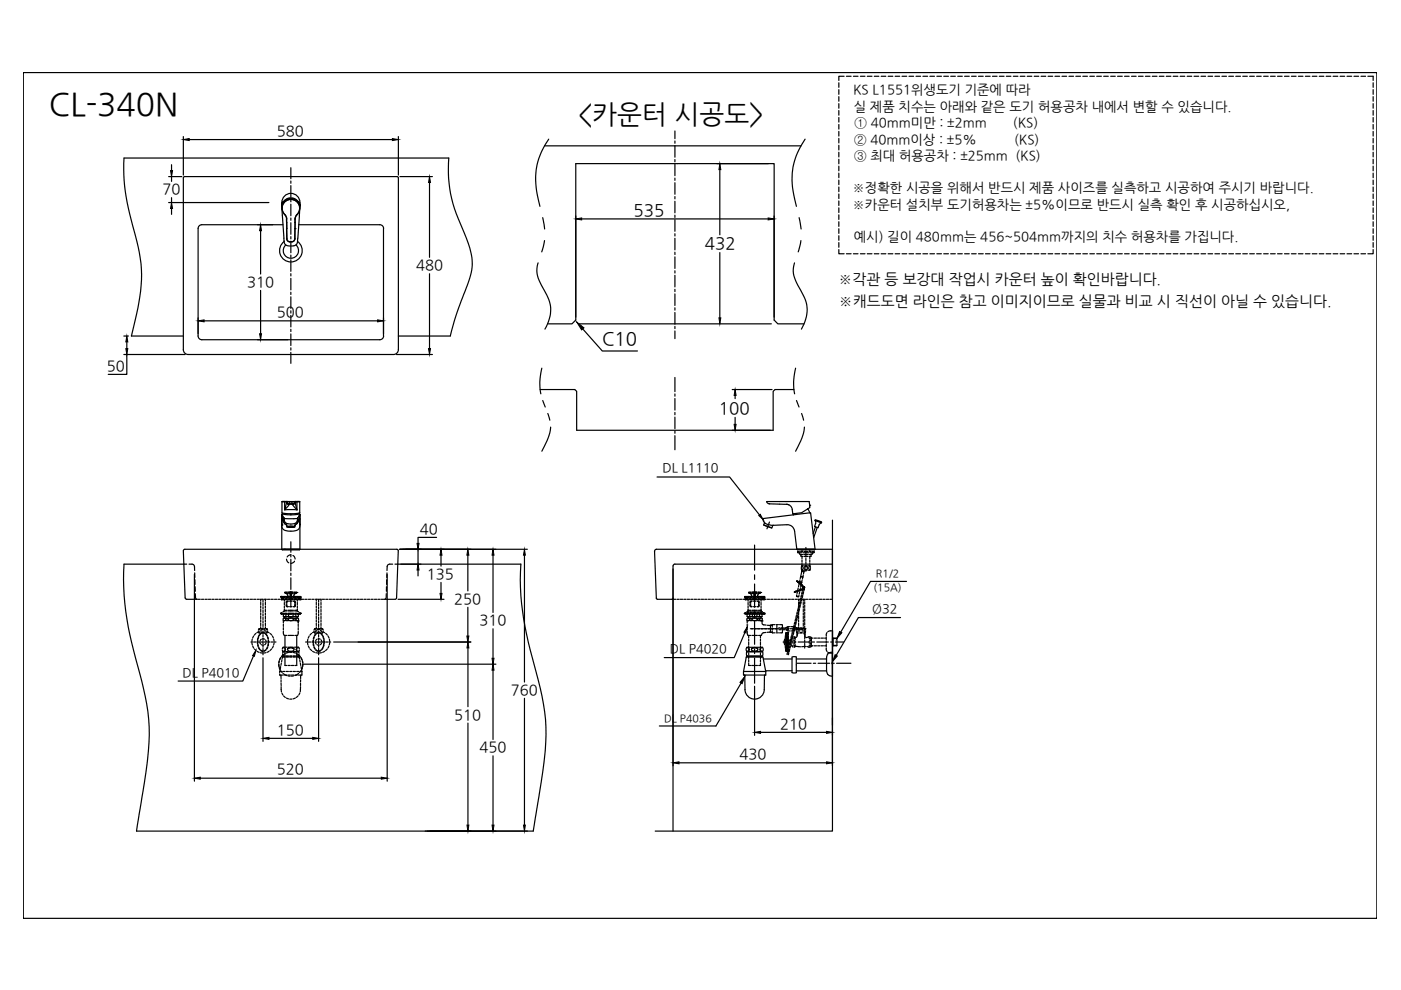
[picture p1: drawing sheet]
<svg xmlns="http://www.w3.org/2000/svg" width="297mm" height="210mm" viewBox="0 0 297 210" stroke-linecap="round" stroke-linejoin="round" font-family="sans-serif">
<!-- layer: CENTER -->
<path d="M160 115.6v5.3M160 121.9v1M160 123.8v5M160 129.7v1M160 131.7v4.9M160 137.6v1M160 139.6v5.3" fill="none" stroke="#000" stroke-width=".25"/>
<!-- layer: 6 -->
<g fill="none" stroke="#000" stroke-width=".25">
<path d="M53.2 136.1h.3M53.4 136.2l.1 .5M53.5 135.5l-.1 .5M53.6 137l.2 .4M53.8 134.9l-.2 .4M53.8 136.1h.5M53.9 137.6l.4 .3M54.3 134.3l-.4 .4M54.5 138.1l.4 .2M54.5 136.1h.5M54.6 136v.5M54.6 136.7l.1 .5"/>
<path d="M54.7 136.4l.1 .5M54.7 135.3l-.1 .4M54.7 135.7v.5M54.8 133.9l.1 .3h.5M54.8 134l-.4 .2M54.8 137.2l.3 .4M54.8 137.4l.3 .4M54.8 135l-.1 .5M54.9 133.4l.2 .2M55 134.6l-.2 .4M55.1 136.1l.2 .4M55.1 133.9l-.3 .2"/>
<path d="M55.2 138.4l.5 .1M55.2 137.8l.4 .2M55.2 136.1h.5M55.3 134.4l-.3 .4M55.3 127.1v.4M55.3 127.7v.5M55.3 128.5v.4M55.3 129.2v.5M55.3 129.9v.5M55.3 130.7v.5M55.3 131.4v.5M55.3 132.1v.5"/>
<path d="M55.3 132.9v.4M55.3 138l.5 .1M55.4 135.5l-.3 .4M55.4 136.7l.5 .1M55.5 134.3h.6M55.5 134h.5M55.5 134.2l-.4 .2M55.7 135.4l.4 .1M55.7 133.4l-.3 .3M55.8 134.1l.4 .2M55.8 127.1v.6M55.8 127.9v.5"/>
<path d="M55.8 128.7v.4M55.8 129.4v.5M55.8 130.1v.5M55.8 130.9v.5M55.8 131.6v.5M55.8 132.3v.5M55.8 133.1v.5M55.8 133.8v.5M55.8 134.6v.4M55.8 135.3v.5M55.8 136v.5M55.8 136.8v.4"/>
<path d="M55.8 137.5v.5M55.8 138.2v.6M55.8 133.3h-.9l-.1 .3M56 133.4l.2 .2-.1 .3M56.1 133.3h.5l.1 .3M56.3 134.4l.3 .4M56.3 127.1v.4M56.3 127.7v.5M56.3 128.5v.4M56.3 129.2v.5M56.3 129.9v.5M56.3 130.7v.5"/>
<path d="M56.3 131.4v.5M56.3 132.1v.5M56.3 132.9v.4M56.3 135.7l.1 .4h-.4M56.3 137.8l-.4 .2M56.4 133.9l.3 .2M56.4 138.4l-.5 .1M56.4 134.4l.3 .4M56.4 137.8l-.4 .3M56.4 136.3l-.3 .4M56.6 133.4l-.2 .2M56.7 135l.1 .5"/>
<path d="M56.7 137.2l-.2 .4M56.7 134l.4 .2M56.7 136.1h.5M56.7 133.9l-.1 .3h-.4M56.8 135l.1 .5M56.8 137.2l-.3 .4M56.9 135.7v.5M56.9 136.4l-.1 .5M56.9 135.8v.4M56.9 136.5l-.1 .4M57.1 138.1l-.5 .2M57.2 134.3l.4 .3"/>
<path d="M57.5 136.1h.4M57.6 137.6l-.4 .3M57.7 134.8l.3 .5M58 136.9l-.3 .5M58 135.5l.1 .5M58.1 136.2l-.1 .5M58.2 136.1h.3M64.8 136.1h.3M65.2 136.2l.1 .5M65.3 135.5l-.1 .5M65.4 137l.2 .4M65.4 136.1h.5"/>
<path d="M65.6 134.9l-.3 .4M65.7 137.6l.4 .3M66 134.3l-.3 .4M66.1 136.1h.5M66.3 138.1l.4 .2M66.4 135.8v.4M66.4 136.5l.1 .4M66.4 136.4l.2 .5M66.5 135.7l-.1 .5M66.6 135l-.2 .5M66.6 137.2l.2 .4M66.6 133.9l.1 .3h.4"/>
<path d="M66.6 134l-.4 .2M66.6 137.2l.3 .4M66.6 135l-.1 .5M66.7 133.4l.2 .2M66.9 136.1h.4M66.9 136.1l.1 .4M66.9 134.4l-.3 .4M66.9 133.9l-.3 .2M66.9 137.8l.4 .3M67 138.4l.4 .1M67 137.8l.4 .2M67.1 134.4l-.4 .4"/>
<path d="M67.1 127.1v.4M67.1 127.7v.5M67.1 128.5v.4M67.1 129.2v.5M67.1 129.9v.5M67.1 130.7v.5M67.1 131.4v.5M67.1 132.1v.5M67.1 132.9v.4M67.2 135.5l-.3 .4M67.2 136.7l.5 .1M67.3 134.3h.5"/>
<path d="M67.3 133.3h-.6l-.1 .3M67.4 133.4l-.2 .5M67.4 135.4l.5 .1M67.5 133.3h.9l.1 .3M67.5 134.1l-.4 .2M67.5 127.1v.6M67.5 127.9v.5M67.5 128.7v.4M67.5 129.4v.5M67.5 130.1v.5M67.5 130.9v.5M67.5 131.6v.5"/>
<path d="M67.5 132.3v.5M67.5 133.1v.5M67.5 133.8v.5M67.5 134.6v.4M67.5 135.3v.5M67.5 136v.5M67.5 136.8v.4M67.5 137.5v.5M67.5 138.2v.6M67.6 136.1h.5M67.6 133.4l.4 .3M67.8 134.2l.4 .2"/>
<path d="M67.9 134h-.5M68 138l-.4 .1M68.1 134.4l.3 .4M68.1 127.1v.4M68.1 127.7v.5M68.1 128.5v.4M68.1 129.2v.5M68.1 129.9v.5M68.1 130.7v.5M68.1 131.4v.5M68.1 132.1v.5M68.1 132.9v.4"/>
<path d="M68.1 135.7l.1 .4M68.1 137.8l-.4 .2M68.2 138.4l-.5 .1M68.2 133.9l.3 .2M68.2 136.3l-.3 .4M68.3 134.6l.3 .4M68.3 136.1h.5M68.4 133.4l-.2 .2M68.5 137.4l-.3 .4M68.5 135l.1 .5M68.5 137.2l-.3 .4M68.5 134l.3 .2"/>
<path d="M68.5 133.9l-.1 .3h-.4M68.6 135.3l.1 .4M68.7 136.4l-.1 .5M68.7 135.7v.5M68.7 136.7l-.1 .5M68.8 136l-.1 .5M68.8 138.1l-.4 .2M69.1 134.3l.3 .3M69.1 136.1h.5M69.4 137.6l-.4 .3M69.5 134.8l.3 .5M69.8 136.9l-.3 .5"/>
<path d="M69.8 136.1h.3M69.8 135.5l.1 .5M69.9 136.2l-.1 .5M166 136.1h1.8M166.4 136.2l.1 .5M166.5 135.4a1.07 1.07 0 0 0 0 1.4M166.5 135.5l-.1 .5M166.5 137v.5M166.5 134.7v.5M166.6 137.7l.1 .3M166.6 134.2v.5M166.6 134.9v.5"/>
<path d="M166.6 135.7v.9M166.6 136.8v.5M166.6 137.5v.5M166.7 134.2v.5M166.7 134.9v.5M166.7 135.6v1M166.7 136.8v.5M166.7 137.6v.4M166.7 138l.1 .1M166.8 134.2h-.2v.3M166.8 134.9h.2v.5h-.2zM166.8 136.8l.2 .1v.5l-.2-.1z"/>
<path d="M166.8 138.1v-.5h.2v.5M166.8 135.6v1M166.8 138h.2M166.8 138.1h.2M166.8 137.8h.2M166.8 137.9h.2M166.8 137.5h.2M166.8 137.2h.2M166.8 137.3h.2M166.8 137.4h.2M166.8 137.6h.2M166.8 137.7h.2"/>
<path d="M166.8 136.9h.2M166.8 135.2h.2M166.8 137.1h.2M166.8 136.6h.2M166.8 136.7h.2M166.8 136.8h.2M166.8 137h.2M166.8 136.2h.2M166.8 136.3h.2M166.8 136.4h.2M166.8 136.5h.2M166.8 136.1h.2"/>
<path d="M166.8 135.7h.2M166.8 136h.2M166.8 135.9h.2M166.8 135.8h.2M166.8 135.6h.2M166.8 135.5h.2M166.8 135.4h.2M166.8 135.3h.2M166.8 135h.2M166.8 135.1h.2M166.8 134.8h.2M166.8 134.6h.2"/>
<path d="M166.8 134.5h.2M166.8 134.4h.2M166.8 134.3h.2M166.8 134.7h.2M166.8 134.2h.2M167 134.2h.1M167 138.1h.1M167 134.1h.1v.6M167 134.1v.1M167 134.1v.5h-.2v-.4M167 135.6v1M167.1 137.6v.5h-.1"/>
<path d="M167.1 134.9v.5M167.1 135.6v1M167.1 136.9v.5M167.1 135.7h.4M167.5 136.5l.6 .7M167.5 136.2v.3h-.4M167.5 135.7v.3M168.1 135.1l.1 .3M168.1 136v.4M168.1 135.1l-.6 .6M168.2 136.8l-.1 .3M168.2 135.7h.1l.2 .3"/>
<path d="M168.3 136.1h.4M168.3 135l.3 .1v.5M168.4 136.8l.1 .4M168.5 135l-.1 .4M168.5 136.2l-.2 .3M168.6 135.9v.5M168.6 136.6v.5M168.6 137h.1M168.6 135.2h.1M168.6 137.1h.1M168.7 135.1l-.1 .1M168.9 133.9l.1 .3"/>
<path d="M168.9 133.4l.3 .2M169 134.2v.7l-.4 .3M169 134.5v.2M169 134.2h.3M169.1 134.2v.3M169.2 133.9l-.3 .2M169.2 136.1h2.5M169.3 127.1v.4M169.3 127.7v.5M169.3 128.5v.4M169.3 129.2v.5M169.3 129.9v.5"/>
<path d="M169.3 130.7v.5M169.3 131.4v.5M169.3 132.1v.5M169.3 132.9v.4M169.5 133.3h-.5l-.1 .3M169.6 134.2h.5M169.6 133.4l-.2 .5M169.7 137.1h-1.1l-.3 .1M169.8 133.3h.9l.1 .3M169.9 133.4l.3 .3M170.1 134h-.5M170.3 134.2h.4"/>
<path d="M170.3 127.1v.4M170.3 127.7v.5M170.3 128.5v.4M170.3 129.2v.5M170.3 129.9v.5M170.3 130.7v.5M170.3 131.4v.5M170.3 132.1v.5M170.3 132.9v.4M170.4 133.9l.3 .2M170.5 134.2v.3M170.6 127.1v.2"/>
<path d="M170.6 127.6v.5M170.6 128.3v.5M170.6 129.1v.4M170.6 129.8v.5M170.6 130.5v.5M170.6 131.3v.4M170.6 132v.5M170.6 132.7v.5M170.6 133.5v.5M170.6 134.2v.5M170.6 134.9v.5M170.6 135.7v.5"/>
<path d="M170.6 136.4v.5M170.6 137.2v.2M170.7 134.2v.8l.2 .2 .3-.1a.48 .48 0 0 1 .8 .3v.6M170.7 134.5v.2M170.7 133.4l-.3 .2M170.8 137.1h-.8M170.8 133.9l-.1 .3M171.6 135v.4M171.6 136v.4M171.6 136.8v.4M171.6 135.8l.2-.1 .1 .3M171.8 136.7l.1 .4"/>
<path d="M171.9 135.1l-.1 .4M171.9 136.2l-.2 .3M172 137.1l-.4 .1-.6-.1M172 136.2v.9v-.2M172 136.9h.1M172 135.3h.4M172 136.9h.4M172.2 136.1h.5M172.6 135.3h.5M172.6 136.9h.5M173.2 136.1h2.4M173.4 135.3h.4"/>
<path d="M173.4 136.9h.4M174.1 135.3h.5M174.1 136.9h.5M174.8 135.3h.4M174.8 136.9h.4M175.2 137.4l.2 .7M175.2 135.1v.5M175.2 135.9v.5M175.2 136.6v.5M175.4 134.1l-.2 .8M175.5 138.3l1 .2M175.5 133.9l1-.1v4.8"/>
<path d="M176.1 136.1h.5M176.5 135.3l.9 .1v1.4l-.9 .1M176.6 135.3l.8 .1M176.6 135.3v1.6M177.1 136.1h1.7M177.4 136.8l-.8 .1"/>
</g>
<!-- layer: 7 -->
<g fill="none" stroke="#000" stroke-width=".25">
<path d="M169.4 117.2l.4 .4v.4h.4M169.5 116.9h-.4v.3h.9M169.7 117.6h.5M169.7 116.9h.5M170 120l-.1 .3M170 116.7v.2M170 118v.5M170 118.7v.5M170 119.5v.5M170 120h.3M170.3 117.2h1.2M170.4 117.6h1"/>
<path d="M170.5 118h.8M170.5 116.9h.8M170.6 120h.6M170.9 116.1v.5M170.9 116.9v.5M170.9 117.6v.5M170.9 118.4v.5M170.9 119.1v.5M170.9 119.8v.5M171.4 120h.3M171.5 116.9h.5M171.6 117.6h.4"/>
<path d="M171.7 120l.1 .3M171.7 116.7v.2M171.7 118v.5M171.7 118.7v.5M171.7 119.5v.5M172 117.6l-.1 .4h-.4M172.2 116.9h.4v.2l-.9 .1M172.3 117.2l-.3 .4M61.7 127.1h.1M158.4 129.8h.4M159 129.8h.5M159.8 129.8h.4"/>
<path d="M160.5 129.8h.5M161.2 129.8h.4M166.9 138.3l-.1 .4M167.1 137.6l-.1 .5M167.1 138.3l-.1 .5M167.2 138.4v.4M167.3 136.9l-.1 .5M167.3 137.6l-.1 .4M167.4 137.7l-.1 .5M167.5 136.2l-.1 .5M167.5 136.8l-.1 .5M167.6 137l-.1 .5"/>
<path d="M167.6 135.5l-.1 .5M167.7 136.1l-.1 .5M167.8 136.3l-.1 .4M167.8 134.8l-.1 .4M167.8 135.4l-.1 .5M167.9 135.6l-.1 .4M168 134l-.1 .5M168 134.7l-.1 .5M168.1 134.8l-.1 .5M168.2 133.3l-.2 .5M168.2 134l-.1 .5M168.3 134.1l-.1 .5"/>
<path d="M168.3 132.6l-.1 .5M168.4 133.3l-.2 .5M168.4 125.5l.3-.2-.3 .2 .7-.1-.1 .5M168.5 133.4l-.2 .5M168.5 131.9l-.1 .5M168.5 132.5l-.1 .5M168.6 132.7l-.1 .5M168.7 131.2l-.1 .5M168.7 131.8l-.1 .5M168.8 132l-.1 .4M168.9 130.5l-.2 .4M168.9 131.1l-.1 .5"/>
<path d="M168.9 126.1v.4h.4l-.4-.1M168.9 123.1l.6 .4M169 131.3l-.1 .4M169 129.8l-.1 .4M169.1 130.4l-.2 .5M169.1 123.4l.5 .4M169.1 123.4l-.2-.3 .2 .3M169.1 123.4h.1M169.2 130.5l-.2 .5M169.2 129l-.1 .5M169.2 125.3l.5-.2zM169.2 125.3h.1"/>
<path d="M169.2 129.7l-.1 .5M169.2 124.7l-.1 .4M169.3 125.1l-.6 .2M169.3 125.2l-.6 .2M169.3 129.8l-.1 .5M169.4 128.3l-.1 .5M169.4 123.9l-.1 .5M169.4 129l-.1 .5M169.4 126.2l-.1 .3M169.4 123.7l.1-.3 .5 .1-.1 .3M169.5 129.1l-.1 .5M169.6 127.6l-.2 .5"/>
<path d="M169.6 125.5l-.2 .5M169.6 123.4h.1M169.6 123.7h.1M169.6 123.7l.3 .3M169.6 128.2l-.1 .5M169.6 122.9l-.1 .5h.5l.1-.4M169.7 125.1l-.1 .1M169.7 128.4l-.1 .5M169.7 124.8l-.1 .4 .5-.1M169.7 126.9l-.1 .5M169.8 127.5l-.2 .5M169.8 124l.4 .4"/>
<path d="M169.8 124l.4 .5M169.8 122.2v.1M169.8 124l-.1 .5M169.9 127.7l-.2 .4M169.9 124h.1M169.9 123.9l.5 .5M169.9 120.5l.1 .4M169.9 126.2l-.1 .4M169.9 126.8l-.1 .5M169.9 123.4v.1M170 120.1a.39 .39 0 0 1 .3 .3 .39 .39 0 0 1-.3 .4M170 121.1l.4 .1v.5"/>
<path d="M170 121.1l-.2 1.1 .4 .1M170 120.9h.4M170 127l-.1 .4M170 120.9v.2M170 121.1v.1M170.1 125.5l-.1 .4M170.1 126.1l-.1 .5M170.1 124.8h.2M170.1 124.9h.1M170.1 124.9l-.6 .2M170.1 124.9l-.5 .2M170.2 124.8l-.1 .1"/>
<path d="M170.2 122.3v.1M170.2 124.5h.1M170.2 124.3v.1M170.2 126.2l-.1 .5M170.2 122.4l-.5-.1v.4M170.2 124.5l-.1 .3M170.2 124.4l.1 .1M170.3 124.4h.1M170.3 124.4v.1M170.3 124.4h.2M170.3 124.4h-.1M170.3 125.4l-.1 .5"/>
<path d="M170.3 124.5l-.2 .7M170.3 121.9l-.2 .9M170.3 124.5l.3 .1M170.4 125.5l-.1 .5M170.4 124.5l.1 .2M170.4 121.2h.1M170.5 124.7l-.2 .4M170.5 124.5v.4v-.2M170.5 124.8l.1-.2-.1 .2M170.5 124.9l-.1 .4M170.5 120.9v.3l-.5-.1M170.5 124.4h.1"/>
<path d="M170.6 124.4v.1M170.6 124.5v.1M170.6 120.9h.5M170.9 120.6v.5M171.8 120.1a.39 .39 0 0 0-.3 .3 .39 .39 0 0 0 .3 .4M171.8 120.5l-.1 .4h-.3M176.5 133.6v20.2"/>
<circle cx="170.9" cy="120.4" r=".39"/>
</g>
<!-- layer: 3 -->
<g fill="none" stroke="#000" stroke-width=".25">
<path d="M177.8 17.5v1M177.8 19v1M179 16.2h-1.2v.9M179.5 16.2h1M180.9 16.2h1M182.4 16.2h1M183.9 16.2h1M185.4 16.2h.9M186.8 16.2h1M188.3 16.2h1M189.8 16.2h1M191.2 16.2h1"/>
<path d="M192.7 16.2h1M194.2 16.2h1M195.7 16.2h1M197.2 16.2h.9M198.6 16.2h1M200.1 16.2h1M201.6 16.2h1M203.1 16.2h.9M204.5 16.2h1M206 16.2h1M207.5 16.2h1M208.9 16.2h1"/>
<path d="M210.4 16.2h1M211.9 16.2h1M213.4 16.2h.9M214.8 16.2h1M216.3 16.2h1M217.8 16.2h1M219.3 16.2h.9M220.7 16.2h1M222.2 16.2h1M223.7 16.2h1M225.2 16.2h1M226.6 16.2h1"/>
<path d="M228.1 16.2h1M229.6 16.2h1M231.1 16.2h.9M232.5 16.2h1M234 16.2h1M235.5 16.2h1M236.9 16.2h1M238.4 16.2h1M239.9 16.2h1M241.4 16.2h1M242.9 16.2h.9M244.3 16.2h1"/>
<path d="M245.8 16.2h1M247.3 16.2h.9M248.7 16.2h1M250.2 16.2h1M251.7 16.2h1M253.2 16.2h1M254.6 16.2h1M256.1 16.2h1M257.6 16.2h1M259.1 16.2h.9M260.5 16.2h1M262 16.2h1"/>
<path d="M263.5 16.2h1M265 16.2h.9M266.4 16.2h1M267.9 16.2h1M269.4 16.2h1M270.9 16.2h.9M272.3 16.2h1M273.8 16.2h1M275.3 16.2h1M276.8 16.2h.9M278.2 16.2h1M279.7 16.2h1"/>
<path d="M281.2 16.2h1M282.6 16.2h1M284.1 16.2h1M285.6 16.2h1M287.1 16.2h.9M288.6 16.2h.9M290 16.2h1.1v.9M291.1 17.5v1M291.1 19v1M38.9 29v8.1M40.1 29.6h43.1M84.1 37.4l-45.1 .1-.1 .2v36.4a1.03 1.03 0 0 0 1 1.1"/>
<path d="M84.2 37.4l.3 .3v36.4a1.03 1.03 0 0 1-1.1 1.1h-43.5M84.5 29v8.1M115.5 30.9h54.3M116.3 29.5a14.9 14.9 0 0 0-2 13.6l.2 .7M170.7 29.5a14.5 14.5 0 0 0-2.2 12.7l.4 1.6M177.8 20.5v1M177.8 22v.9M177.8 23.4v1M177.8 24.9v1M177.8 26.4v1M177.8 27.9v1M177.8 29.3v1"/>
<path d="M177.8 30.8v1M177.8 32.3v1M177.8 33.8v.9M177.8 35.2v1M177.8 36.7v1M177.8 38.2v1M177.8 39.6v1M291.1 20.5v1M291.1 22v.9M291.1 23.4v1M291.1 24.9v1M291.1 26.4v1"/>
<path d="M291.1 27.9v1M291.1 29.3v1M291.1 30.8v1M291.1 32.3v1M291.1 33.8v.9M291.1 35.2v1M291.1 36.7v1M291.1 38.2v1M291.1 39.6v1M60 47.6h-17.2a.79 .79 0 0 0-.8 .9v22.7a.79 .79 0 0 0 .8 .8h37.7a.76 .76 0 0 0 .8-.8v-22.8a.79 .79 0 0 0-.8-.8h-17.2M60.3 51.2a2.4 2.4 0 0 0-.4 3.5 2.4 2.4 0 0 0 3.6 0 2.4 2.4 0 0 0-.4-3.5M60.6 51.9a1.62 1.62 0 0 0-.1 2.4 1.62 1.62 0 0 0 2.3 0 1.62 1.62 0 0 0-.1-2.4"/>
<path d="M114.1 55.7a5.4 5.4 0 0 0 .7 4.8 9.2 9.2 0 0 1 1.9 5.6l-.4 2.1-.8 1.6M115.1 46.1l.4 2.5M115.5 51l-.6 2.4M123.3 46.4h39.6M164.1 45.8v21.4M168.5 55.7a5.4 5.4 0 0 0 .7 4.8 9 9 0 0 1 1.9 5.6l-.4 2.1-.8 1.6M169.4 46.1l.4 2.5M169.8 51l-.6 2.4M177.8 52.9v.9h1.2M177.8 41.1v1M177.8 42.6v1M177.8 44.1v1"/>
<path d="M177.8 45.6v.9M177.8 47v1M177.8 48.5v1M177.8 50v.9M177.8 51.4v1M179.5 53.8h1M180.9 53.8h1M182.4 53.8h1M183.9 53.8h1M185.4 53.8h.9M186.8 53.8h1M188.3 53.8h1"/>
<path d="M189.8 53.8h1M191.2 53.8h1M192.7 53.8h1M194.2 53.8h1M195.7 53.8h1M197.2 53.8h.9M198.6 53.8h1M200.1 53.8h1M201.6 53.8h1M203.1 53.8h.9M204.5 53.8h1M206 53.8h1"/>
<path d="M207.5 53.8h1M208.9 53.8h1M210.4 53.8h1M211.9 53.8h1M213.4 53.8h.9M214.8 53.8h1M216.3 53.8h1M217.8 53.8h1M219.3 53.8h.9M220.7 53.8h1M222.2 53.8h1M223.7 53.8h1"/>
<path d="M225.2 53.8h1M226.6 53.8h1M228.1 53.8h1M229.6 53.8h1M231.1 53.8h.9M232.5 53.8h1M234 53.8h1M235.5 53.8h1M236.9 53.8h1M238.4 53.8h1M239.9 53.8h1M241.4 53.8h1"/>
<path d="M242.9 53.8h.9M244.3 53.8h1M245.8 53.8h1M247.3 53.8h.9M248.7 53.8h1M250.2 53.8h1M251.7 53.8h1M253.2 53.8h1M254.6 53.8h1M256.1 53.8h1M257.6 53.8h1M259.1 53.8h.9"/>
<path d="M260.5 53.8h1M262 53.8h1M263.5 53.8h1M265 53.8h.9M266.4 53.8h1M267.9 53.8h1M269.4 53.8h1M270.9 53.8h.9M272.3 53.8h1M273.8 53.8h1M275.3 53.8h1M276.8 53.8h.9"/>
<path d="M278.2 53.8h1M279.7 53.8h1M281.2 53.8h1M282.6 53.8h1M284.1 53.8h1M285.6 53.8h1M287.1 53.8h.9M288.6 53.8h.9M291.1 52.9v.9h-1.1M291.1 41.1v1M291.1 42.6v1M291.1 44.1v1"/>
<path d="M291.1 45.6v.9M291.1 47v1M291.1 48.5v1M291.1 50v.9M291.1 51.4v1M43.3 68h36.8M114.9 78.1a12 12 0 0 0-.2 5.4M116.1 68.7h5.2l.8-.8v-33.2h42v33.2l.8 .8h5.6M123.6 69.7l4.1 4.7h7.5M168.7 78.1a12 12 0 0 0-.2 5.4M114.5 82.6h7.4l.4 .4v8.2h41.6v-8.2l.4-.4h4M115.1 84.9l.5 1.4"/>
<path d="M116.1 87.7l.5 1.4M116.7 90.6a11.5 11.5 0 0 1-1.8 5.1M168.9 84.9l.5 1.4M170 87.7l.4 1.4M170.5 90.6a11.5 11.5 0 0 1-1.8 5.1M38.9 116.8l.4 10 .3 .3M39.2 116.5h45.1l.1 .3-.3 10-.3 .3M39.2 116.5l-.3 .3M138.8 116.9l.4 9.9 .2 .3h3.1M138.8 116.9l.1-.3 .3-.1h37.3v10.6h-.6M143.1 119.6h33.4M143.1 119.6l-.4 .4v56.2"/>
<path d="M41.2 127.1h.5M41.2 121.8v43.8M42 127.1h.5M42.7 127.1h.5M43.5 127.1h.4M44.2 127.1h.5M44.9 127.1h.5M45.7 127.1h.5M46.4 127.1h.5M47.1 127.1h.5M47.9 127.1h.5M48.6 127.1h.5"/>
<path d="M49.3 127.1h.5M50.1 127.1h.5M50.8 127.1h.5M51.6 127.1h.5M52.3 127.1h.5M53 127.1h.5M53.8 127.1h.5M54.5 127.1h.5M55.3 127.1h.4M56 127.1h.5M56.7 127.1h.5M57.5 127.1h.4"/>
<path d="M58.2 127.1h.5M58.9 127.1h.5M59.5 130l.3 .1M59.5 130h.6M59.5 126.6l.2 .1M59.5 126.6h.6M59.6 126.5h.1M59.6 126.5l-.1 .1M59.6 130.1l.1 .1h.7M59.7 126.8h.1M59.7 126.8h.5M59.7 127.1h.1"/>
<path d="M59.7 126.7h.1M59.7 127.1h.5M59.8 129.9l-.3 .1M60 126.8v.2M60 130.1h.8M60.1 133.8l.1 .9h.6M60.1 130.2v.5M60.1 132.3v.5M60.1 133.1v.5M60.2 127h-.5v.1M60.3 129.3v.2M60.3 127.1v.4"/>
<path d="M60.3 127.7v.5M60.3 128.5v.5M60.3 129.2v.3M60.3 130.8v.2h.5M60.3 129.5l-.3 .2M60.3 129.4h.5M60.3 129.5h.5M60.3 130h.5M60.4 126.6h.4M60.4 125.6h.5M60.4 127.1h.5M60.4 131.6h-.3v.5"/>
<path d="M60.4 126.7l-.7 .1M60.4 134.7v6.4h.4M60.4 127h.5M60.4 126.8h.5M60.6 131.5h.5M60.6 131.1v.4M60.6 130.7h-.5l.7 .1M60.6 130.2v.5M60.6 130.7h.6M60.6 130.2h.5M60.7 131.6h.5M60.7 126.7h.5"/>
<path d="M60.7 128.2v.3l.5 .1M60.8 128.2v.3l.2 .1M60.9 125.5l-.5 .1 .1 .2h.4M61 125.8h-.3l.3 .4-.2 .3h-1.2M61 127.5l-.2 .1v.3M61.1 130.1h.4M61.1 134.7h1.1M61.1 130h1.2M61.1 130.8h1.1M61.1 131h1.1M61.1 129.4h1.1M61.1 129.5h1.1"/>
<path d="M61.1 126.6h1.1M61.1 126.5h1.1M61.1 131.1h-1.1l.1 .5 .5-.1M61.1 131.5l.5 .1M61.1 127.1h1.1M61.2 127.5h-.4l-.1 .4M61.2 125.6h1M61.2 127.1h1M61.2 130.2v.5h.9M61.2 125.5h.9M61.2 127h1M61.2 126.8h1"/>
<path d="M61.2 125.8h.9M61.2 125.9h.3M61.3 130.2h.7M61.4 128.6h.5M61.4 127.5h.5M61.4 131.6h.8M61.4 126.7h.5M61.5 125.9h.3M61.5 125.9v.6M61.6 125.8v.5M61.6 131l-.5 .1v.4M61.7 131l.5 .1"/>
<path d="M61.7 125.8v.5M61.7 126.3h-.1v.2M61.7 126.3v.2M61.8 130.1h.5M61.8 125.9v.6M62.1 125.9h-.3M62.1 130.2v.5h.6M62.2 126.7h.5M62.2 131.5l-.5 .1M62.2 127.5h.3l.1 .4M62.2 130.2h.5v.5l.3 .1 .3-.1v-.5M62.3 127.5l.2 .1v.3"/>
<path d="M62.3 125.8h.3l-.3 .4 .2 .3 1.3 .1M62.4 125.5l.5 .1M62.4 127h.5M62.4 126.8h.5M62.4 125.6h.5M62.4 127.1h.5M62.5 131.6l.7 .1M62.5 129.4h.5M62.5 129.5h.5M62.5 126.6h.5M62.5 128.2v.3l-.2 .1M62.5 130h.5"/>
<path d="M62.5 130.1h.8M62.6 128.2l-.1 .4h-.3M62.8 131.1h.5l-.1 .5-.4-.1M62.8 131.1h-.6v.4h.6M62.8 131.1v.4M62.9 126.7h.8M62.9 134.7v6.4h-.4M62.9 125.6h.1M62.9 125.6l-.1 .2h-.4M63 131.6h.1M63 129.3v.2M63 127.1v.4"/>
<path d="M63 127.7v.5M63 128.5v.5M63 129.2v.3M63 130.8v.2h-.5M63 129.5l.3 .2M63.1 127h.6M63.1 126.8h.5M63.1 127.1h.5M63.1 127.1h.6M63.2 126.6h.6M63.2 131.7h.1M63.2 133.8l-.1 .9h-.6"/>
<path d="M63.2 131.7v.4M63.2 132.3v.5M63.2 133.1v.5M63.2 130h.6M63.3 130.7l-.8 .1M63.4 126.8v.2M63.5 129.9l.3 .1M63.6 126.8h.1M63.6 127.1h.1M63.7 126.7l-.1 .1M63.7 127h.1M63.7 126.7h.1"/>
<path d="M63.7 127l-.1 .1M63.7 130.1v.1h-.8M63.8 126.6l-.2 .1M63.8 130l-.3 .1M63.9 127.1h.5M64.6 127.1h.5M65.4 127.1h.5M66.1 127.1h.5M66.9 127.1h.4M67.6 127.1h.5M68.3 127.1h.5M69.1 127.1h.4"/>
<path d="M69.8 127.1h.5M70.5 127.1h.5M71.3 127.1h.5M72 127.1h.5M72.7 127.1h.5M73.5 127.1h.5M74.2 127.1h.5M75 127.1h.4M75.7 127.1h.5M76.4 127.1h.5M77.2 127.1h.4M77.9 127.1h.5"/>
<path d="M78.6 127.1h.5M79.4 127.1h.5M80.1 127.1h.5M80.8 127.1h.5M81.6 127.1h.5M82.1 121.8v43.8M142.7 127.1h.6M142.7 126.8l-.2 .3M143.5 127.1h.5M144.2 127.1h.5M145 127.1h.5M145.7 127.1h.5"/>
<path d="M146.5 127.1h.4M147.2 127.1h.5M147.9 127.1h.5M148.7 127.1h.5M149.4 127.1h.5M150.1 127.1h.5M150.9 127.1h.5M151.6 127.1h.5M152.3 127.1h.6M153.1 127.1h.5M153.8 127.1h.5M154.6 127.1h.5"/>
<path d="M155.3 127.1h.5M156 127.1h.5M156.8 127.1h.5M157.5 127.1h.5M157.8 130l.3 .1M157.8 130h.6M157.9 126.6h.5M157.9 126.6l.1 .1M158 130.1v.1h.4M158 127.1h.1M158 127.1h.5M158 126.8h.1"/>
<path d="M158 126.8h.5M158 126.7h.8M158 126.7v.1M158 126.7h.1M158 127h.1M158 127v.1M158 127h.5M158.1 129.9l-.3 .1M158.2 127.1h.5M158.3 127h.1M158.3 126.8v.2M158.4 130.1h.7"/>
<path d="M158.4 130.2v.5h.5M158.4 130.2h.3M158.4 130.7l.8 .1M158.4 133.8l.2 .9h.6M158.4 132.3v.5M158.4 133.1v.5M158.6 129.3l.1 .2M158.6 127.1v.4M158.6 127.7v.5M158.6 128.5v.5M158.6 129.2v.3M158.6 130.8v.2"/>
<path d="M158.6 129.4h.6M158.6 129.5h.6M158.6 129.5l-.3 .2M158.6 131h.6M158.7 130h.5M158.7 126.6h.5M158.7 134.7v.5M158.7 135.5v.5M158.7 136.2v.5M158.7 136.9v.5M158.7 137.7v.5M158.7 138.4v.5"/>
<path d="M158.7 139.1v.5M158.7 139.9v.5M158.7 125.6h.5M158.8 131.6h-.4v.5M158.8 127.1h.4M158.8 127h.5M158.8 126.8h.5M158.9 131.1h-.5l.1 .5 .4-.1M158.9 131.5h.6M158.9 131.1h.6M158.9 131.1v.4M158.9 130.7h.6"/>
<path d="M159 127.1h.5M159 128.2l.1 .3 .4 .1M159 131.6h.5M159 126.7h.5M159.1 133.3h.6M159.2 128.2v.3l.1 .1M159.2 126.5l-1.3 .1M159.3 125.5l-.6 .1 .1 .2h.5M159.3 125.8h-.3l.4 .4-.2 .3M159.3 127.5l-.1 .1v.3M159.4 130.1h.5M159.4 134.7h1.2"/>
<path d="M159.4 130h1.2M159.4 130.8h1.2M159.4 131h1.2M159.4 129.4h1.2M159.4 129.5h1.2M159.4 126.6h1.2M159.4 126.5h1.2M159.5 130.2h-.6v.5M159.5 131.5l.5 .1M159.5 127.5h-.4l-.1 .4M159.5 125.6h1M159.5 127.1h1"/>
<path d="M159.5 130.2v.5h1M159.5 125.8h1M159.5 127h1M159.5 126.8h1M159.5 125.5h1M159.6 125.9h.3M159.7 130.2h.6M159.7 131.6h.9M159.7 126.7h.6M159.7 128.6h.6M159.7 127.5h.6M159.7 127.1h.5"/>
<path d="M159.8 133.3h.6M159.9 125.9h.2M159.9 125.9v.6M159.9 126.5v-.2h.2l-.1 .2M160 125.8l-.1 .5M160 131l-.5 .1v.4M160 131l.5 .1M160 125.8l.1 .5M160.1 130.1h.5M160.1 125.9v.6M160.4 125.9h-.3M160.5 127.1h.5"/>
<path d="M160.5 130.2v.5h.5M160.5 126.7h.5M160.5 131.1v.4h.6v-.4M160.5 131.5l-.5 .1M160.5 127.5l.4 .1 .1 .3M160.5 131.1h.6M160.5 130.2h.5v.5M160.6 133.3h.5M160.6 127.5l.2 .1v.3M160.7 125.8h.3l-.4 .4 .2 .3M160.7 125.5l.6 .1-.1 .2h-.5M160.7 127.1h.5"/>
<path d="M160.7 127h.5M160.7 126.8h.5M160.7 125.6h.6M160.8 131.6l.8 .1M160.8 126.5l1.3 .1M160.8 129.4h.6M160.8 129.5h.6M160.8 126.6h.5M160.8 128.2v.3l-.2 .1M160.8 130h.5M160.9 130.1h.7M161 128.2l-.1 .3-.4 .1"/>
<path d="M161 130.7h.6M161.1 131.1h.5l-.1 .5-.4-.1M161.2 127.1h.5M161.2 134.7v.5M161.2 135.5v.5M161.2 136.2v.5M161.2 136.9v.5M161.2 137.7v.5M161.2 138.4v.5M161.2 139.1v.5M161.2 139.9v.5M161.2 126.7h.8"/>
<path d="M161.3 125.6h.1M161.3 130.2h.3M161.3 133.3h.6M161.3 131.6h.1M161.4 129.3l-.1 .2M161.4 127.1v.4M161.4 127.7v.5M161.4 128.5v.5M161.4 129.2v.3M161.4 130.8v.2h-.6M161.4 129.5l.3 .2M161.5 127h.5"/>
<path d="M161.5 127.1h.5M161.5 126.8h.5M161.6 126.6h.5M161.6 131.7h.1M161.6 131.7l.1 .7 .7 .1M161.6 130.2v.5l-.8 .1M161.6 130h.6M161.7 126.8h.1M161.7 126.8v.2M161.9 129.9l.3 .1M161.9 127.1h.5M162 126.8h.1"/>
<path d="M162 130.2h.1M162 126.7h.1M162 127h.1M162 126.7v.1M162 127.1h.1M162 127v.1M162 130.1v.1h-.4M162 133.3h.6M162.1 126.6l-.1 .1M162.2 130l-.3 .1M162.4 134.1l-.7 .1-.3 .5h-.6M162.7 132.6h.8"/>
<path d="M162.7 127.1h.5M162.8 133.3h.6M163.3 132.6h.4M163.4 132.6v.6M163.4 133.4v.6h.3M163.4 127.1h.5M163.5 134l-.8 .1M163.5 134.1h.2M163.5 132.5h.2M163.5 133.3h.6M163.7 134.1l.6 .1M163.7 132.5v.4"/>
<path d="M163.7 133.1v.5M163.7 133.8v.3M164.2 127.1h.4M164.2 133.3h.9M164.3 132.4l-.6 .1M164.6 134.2h.4M164.6 132.4h.4M164.7 132.6v.6M164.7 133.4v.6M164.9 127.1h.5M165.1 133.1h.3M165.2 133.5h.4"/>
<path d="M165.3 132.4l.6 .1v.9M165.3 133.3h.5M165.6 133.1h.5M165.6 127.1h.5M165.9 133.7v.5h-.6M165.9 133.5h.5M166.1 133.3h.5M166.4 133.1h.7M166.4 127.1h.4M166.6 133.5h.5M166.7 133.5l.2 .3h.5M166.8 133.3h.5"/>
<path d="M167 133.1l.1 .1-.1 .3M167.1 127.1h.5M167.4 132.9h-.5l-.2 .2M167.5 133.3h.5M167.6 132.9h.7l.3 .2M167.8 127.1h.5M168.2 133.1h.4M168.2 133.5h.4M168.3 133.3h.5M168.3 133.1l-.1 .1v.3h.1M168.6 133.5l-.3 .3h-.6M168.6 127.1h.5"/>
<path d="M168.9 133.1v.4zM168.9 133.1h.5M168.9 133.5h.5M169 133.3h.5M169.3 127.1h.5M169.6 133.1h.5M169.6 133.5h.5M169.8 133.3h.5M170 127.1h.5M170.5 133.3h.4M170.8 127.1h.5M171.5 127.1h.5"/>
<path d="M172.3 127.1h.4M173 127.1h.5M173.7 127.1h.5M174.5 127.1h.4M175.2 127.1h.5M61.1 141.1h.4M61.8 141.1h.5M158.7 140.6v.5h.4M159.4 141.1h.5M160 145.5v10.4M160.1 141.1h.5M161.2 140.6v.5h-.3"/>
<path d="M161.3 155.3h13.9M176.5 152.2v10.2M42.5 165h38.3M144 161.7h31.2"/>
</g>
<!-- layer: 4 -->
<g fill="none" stroke="#000" stroke-width=".25">
<path d="M59.5 139.4l-.2 .5M59.5 139.4l-.2 .4M59.8 137.8l.2 .4h.4M60 138.9l-.3 .4M60 137.3a.43 .43 0 0 1 .5 .4 .43 .43 0 0 1-.5 .4M60.5 138.6l-.8 .6M60.6 138.2h.5M60.9 137.2h-.9l-.2 .4M61 137.6a.7 .7 0 0 0 .7 .5 .7 .7 0 0 0 .6-.5M61.1 137.5l.6-.2zM61.1 137.2h1.1M61.2 138.3l-.5 .2"/>
<path d="M61.3 138.2h.7M61.4 138.3h.5M61.7 137.3l.6 .3zM62.2 138.3l.4 .2M62.2 138.2h.5M62.4 137.2h.9l.2 .4M62.8 138.6l.8 .6M63.3 137.3a.43 .43 0 0 0-.5 .4 .43 .43 0 0 0 .5 .4M63.4 138.9l.3 .3M63.5 137.8l-.2 .4h-.4M63.8 139.4l.2 .4M63.8 139.4l.2 .5"/>
<path d="M158.3 137.3h.2M158.4 137.2h3.2l.2 .7-.2 .3h-3.2l-.2-.5zM158.5 137.3l.2 .1M158.7 137.4a.32 .32 0 0 1 .2 .3 .32 .32 0 0 1-.2 .3M158.7 138l-.4 .1M159.4 137.6v.2M159.4 137.8l.1 .2M159.5 137.4l-.1 .2M159.5 137.4l.6-.1 .6 .3M160.6 137.6a.69 .69 0 0 1-1.1 .4M161.2 137.9l.1 .1M161.2 137.6v.2"/>
<path d="M161.3 138l.4 .1M161.3 137.4l-.1 .1M161.5 137.3l-.2 .1M161.7 137.3h-.1M161.8 139.7h6.1M176.5 138.4v2.6M176.5 138.3a1.11 1.11 0 0 0-1.3 1.2l.1 3 .2 .5 .4 .2M59.1 140.8v.5zM59.2 141.5l.2 .5M59.2 141.6l.2 .4M59.2 140.1l-.1 .5 .1-.5M59.5 142.2l.3 .4"/>
<path d="M60 142.8l.8 .4M61.1 143.3l.4 .1M62.3 143.3l-.5 .1M63.3 142.7l-.8 .5M63.8 142.2l-.3 .4M64.1 141.5l-.2 .5 .2-.4M64.1 140.1l.1 .5M64.2 140.8v.5v-.5M162.3 142.2h5.6M168.9 140.6h3.1M172.5 140.6h.4M173.4 140.6h2.5"/>
<path d="M175.9 143.3l.6 .1M176.4 140.6h.5M177.4 140.6h3"/>
</g>
<!-- layer: 1 -->
<g fill="none" stroke="#000" stroke-width=".25">
<path d="M35.8 37.4h2.8M36.4 34.9v1.3M36.4 37.4v1.1M61.7 35.6v2.3M61.7 38.4v.5M61.7 39.3v2.5M84.8 37.4h6.9M91.1 38.7v15.9M143.1 27.8v1.6M143.1 29.9v.5M143.1 30.9v2.4M143.1 33.8v.5"/>
<path d="M143.1 34.8v2.5M143.1 37.8v.4M143.1 38.7v2.5M152 34.7h10.9M152.6 36v13.8M35.8 42.9h21.2M36.4 41.9v1M36.4 44.2v1.2M54.6 47.6h3.2M55.3 48.9v9.2M59.8 44.2a1.83 1.83 0 0 1 1.6-2.1h.3a1.48 1.48 0 0 1 1.8 1.3v.8M60.4 45.5h.1"/>
<path d="M60.4 45.5a1.85 1.85 0 0 1 0-2.7 1.85 1.85 0 0 1 2.6 0 1.85 1.85 0 0 1 0 2.7M60.4 45.5l.4 .7v2.3M60.7 46.4l.1 .7M60.8 46.4l-.1-.5a2.16 2.16 0 0 1-.3-3.2 1.92 1.92 0 0 1 2.8 .3 1.92 1.92 0 0 1-.4 2.7l-.2 .7M60.8 48.5v2.2a.61 .61 0 0 0 .6 .6M60.8 46.4h.1M60.8 48.5v2.2a.58 .58 0 0 0 .6 .5M60.8 48.5h.1M60.9 50.6h-.1M61.4 51.2l.5 .1M61.4 51.3h.5M61.4 51.2v.1"/>
<path d="M61.7 42.3v.5M61.7 43.3v2.4M61.7 46.2v.5M61.7 47.2v2.5M61.7 50.2v.5M61.7 51.1v2.5M61.7 54.1v.5M61.7 55.1v2.4M61.7 58v.5M61.7 59v2.5M62.5 50.6h.1M62.5 48.5v2.2a.58 .58 0 0 1-.6 .5"/>
<path d="M62.5 48.5h.1M62.5 46.4h.1M62.5 47.1h.1M62.6 48.5h.1M62.6 48.5l-.1 2.2a.61 .61 0 0 1-.6 .6M62.6 47.2v1.3M62.6 46.4v.8M63 45.5l-.5 .9v2.1M63 45.5h.1M91.1 58v15.9M143.1 41.7v.5M143.1 42.7v2.4"/>
<path d="M143.1 45.6v.5M143.1 46.6v2.4M143.1 49.6v.4M143.1 50.5v2.5M143.1 53.5v.5M143.1 54.5v2.4M143.1 57.4v.5M143.1 58.4v2.4M152.6 53.6v13.8M26.3 71.2h.9M26.3 75.2h13M26.9 75.2v4.2h-3.9"/>
<path d="M26.9 72.5v1.4M38.9 71.2h-11a47.1 47.1 0 0 0 2.1-14.2l-.7-4.6a92 92 0 0 1-2.9-12.9l-.1-2.4v-3.6h68.9a27.9 27.9 0 0 0 2.8 14.9 17.1 17.1 0 0 1 2.1 7.8 31.6 31.6 0 0 1-2.6 8.4l-1.2 3.5-.8 3.1h-11M54.6 72h6.4M55.3 61.6v9.2M61.7 62v.4M61.7 62.9v2.5M61.7 65.9v.5M61.7 66.9v2.4M61.7 69.8v.5M61.7 70.8v2.5M61.7 73.7v.5M61.7 74.7v2.3"/>
<path d="M84.1 75.2h7.6M143.1 61.3v.5M143.1 62.3v2.5M143.1 65.3v.5M143.1 66.3v2.4M143.1 69.2v.5M143.1 70.2v1.6M143.1 80v3M143.1 83.5v.5M143.1 84.5v2.5M143.1 87.4v.5M143.1 88.4v2.5"/>
<path d="M143.1 91.4v.5M143.1 92.4v3M155.2 82.6h8.5M155.2 91.2h8.1M155.9 83.8v.7M155.9 88.5v1.5M39 119.6h-12.7a59.1 59.1 0 0 0 2.4 19.9 58.7 58.7 0 0 1 3 16.3 171.6 171.6 0 0 1-2.8 20.4h84.2a226.5 226.5 0 0 0 2.6-18.7 42.6 42.6 0 0 0-2-14.8 72.6 72.6 0 0 1-3.4-19.8l.1-3.3h-26.1M59.8 106.4v2.3a8.2 8.2 0 0 0 3.8 0l-.1-2.3M59.8 106.4h.6M59.8 106.3v.1M59.8 116.6h3.7M59.9 108.8v.1a5.8 5.8 0 0 0 3.5 0"/>
<path d="M60.4 106.4v1.7h2.6M60.4 106.3v.1M60.4 106.3h-.6h1M60.7 111v.4M60.8 106.4h-.4M60.8 106.4h-.1a.58 .58 0 0 0 .6 .6M60.8 106.4h.1M60.8 106.4l-.4 1.7 .9-1.2M60.8 106.4l.1 .2 .4 .3M60.8 106.3h.1M60.8 106.4l.3 .4 .2 .1M60.8 106.3v.1"/>
<path d="M60.8 106.3h-.4M60.8 106.4h1.7M60.8 111.4v.3M60.8 106.4l.3 .4h.2M60.8 111.4v.1M60.8 106.3h.6M60.9 106.3l-.1 .1M60.9 111.7l.8-.2 .8 .2-.8 .1zM60.9 111.6v.1M61 111.6l.7 .2 .7-.2M61.3 106.9h.1M61.3 106.9h.7"/>
<path d="M61.3 106.8v.1M61.4 106.3v.5M61.4 106.8h-.1M61.4 106.3h.5M61.4 106.8h.5M61.7 108.9v.3M61.7 114.9v2.2M61.7 117.6v.5M61.7 118.6v2.4M61.9 106.3v.5M61.9 106.3h.6M61.9 106.8l.1 .1"/>
<path d="M62 106.9h.1M62 106.9l1 1.2M62.4 111.6v.1M62.5 106.3h.1M62.5 106.3v.1M62.5 111.4v.3M62.5 106.4l-.3 .4h-.2M62.5 106.3l.1 .1M62.5 111.7l-.8 .1-.9-.1M62.5 106.4h.1M62.5 111.4v.1M62.6 106.4l-.3 .4-.3 .1"/>
<path d="M62.6 106.3h.4M62.6 106.5l-.3 .4-.2 .1M62.6 106.4l-.1 .2-.5 .3M62.6 106.4h.1M62.6 106.4v.1M62.6 106.5l.4 1.6M62.6 111v.4M62.6 106.4h.4M62.9 106.3l.1 .1M63 106.4v1.7M63 106.3h.5h-1M63.4 108.8v.1"/>
<path d="M63.5 106.3v.1M63.6 106.4h-.6M84.8 116.5h27M88.6 116.5v3.1M92.6 113.9h-4v1.3M93.5 117.7v2.3M99.2 117.7v7.6M104.5 117.7v12.2M111.2 117.7v26.9M139.3 101.1h15.4l6.3 8.1M162.6 106.3h8.9l.2 .8M162.6 106.3a.5 .5 0 0 0 .6 .5l3.6 .1"/>
<path d="M163.1 110.7l-.5 1.4M166.8 106.9a1.24 1.24 0 0 1 1.2 1.1l.1 .9 1.9-.2 1.7-1.1v-.5M166.8 106.9l.4 .1M169.1 116.6h3.6M171.2 107.9h.1M171.3 107.9l.4 .8M171.6 108.7l-3.4 .5v-.3M171.7 107.1h.1M176.5 110.3v65.9h-37.6M39.6 127.1h1.6M53.7 139.1l-2.2 5.3h-13.7M55.8 139.5v17.7"/>
<path d="M61.7 121.5v.5M61.7 122.5v2.5M61.7 125.5v.4M61.7 126.4v2.3M67.5 139.5v17.7M70.7 136.1h29.1M82.1 127.1h1.7M84.4 127.1h9.7M88.6 120.9v1.2M93.5 123.5v2.3M99.2 128.8v6.1M99.2 137.4v12.4"/>
<path d="M104.5 133.3v6.3M157.9 134.1l-2.2 5.3h-14.9M168.8 139.7h6.4M176.5 138.3v5.1M190.9 130.9h-8.9l-4.7 8M192.2 123.3h-7.6l-6.3 10.7M57 156.5h9.3M64.2 140.8h40.9M99.2 153.3v21.6M104.5 142.1v14.7M111.2 148.1v26.8M157.1 144.8l-5.3 9.1h-12"/>
<path d="M104.5 160.3v14.6"/>
</g>
<g fill="#000" stroke="#000" stroke-width=".21">
<path d="M36.2 36.2h.4l-.2 1.2zM91.1 37.4l.2 1.3h-.4zM152.6 34.7l.2 1.3h-.4zM36.4 42.9l.2 1.3h-.4zM55.3 47.6l.1 1.3h-.4zM26.9 71.2l.2 1.3h-.4zM26.7 73.9h.4l-.2 1.3zM55 70.8h.4l-.1 1.2zM90.9 73.9h.4l-.2 1.3zM152.4 67.4h.4l-.2 1.3zM155.9 82.6l.2 1.2h-.5zM155.6 90h.5l-.2 1.2z"/>
<path d="M88.4 115.2h.4l-.2 1.3zM93.5 116.5l.2 1.2h-.4zM99.2 116.5l.2 1.2h-.4zM104.5 116.5l.2 1.2h-.4zM111.2 116.5l.2 1.2h-.4zM160.9 109.3l.3-.2 .6 1.1zM54.2 137.9l-.3 1.2-.3-.1zM88.6 119.6l.2 1.3h-.4zM93.3 125.8h.4l-.2 1.3zM99 134.9h.4l-.2 1.2zM99.2 136.1l.2 1.3h-.4zM104.3 139.6h.4l-.2 1.2z"/>
<path d="M158.4 132.9l-.3 1.3-.4-.2zM177.1 138.8l.4 .3-1 1.2zM178 133.9l.5 .3-1.1 1.2zM55.8 156.5l1.2-.2v.5zM66.3 156.3l1.2 .2-1.2 .3zM104.5 140.8l.2 1.3h-.4zM157.9 143.4l-.6 1.5-.4-.2zM99 174.9h.4l-.2 1.3zM104.3 174.9h.4l-.2 1.3zM111 174.9h.4l-.2 1.3z"/>
</g>
<!-- layer: 2 -->
<g fill="none" stroke="#000" stroke-width=".25">
<path d="M122.6 68.7h40.9M39 119.6h.6M40.1 119.6h.7l.3 .2 .1 .3 .1 .9M60.8 118.6l.1 .5 .3 .2M61.7 117.6l-.5 .2-.3 .3M62.1 117.8l.3 .2 .2 .5M62.4 119l-.2 .3-.5 .1M83.3 119.6h-.7a.51 .51 0 0 0-.5 .5l-.1 .9M83.7 119.6h.7M41.3 121.5v.9M41.3 122.9v1M41.4 124.4v1"/>
<path d="M41.4 125.9l.1 .9 .3 .3M81.9 125.9l-.1 .9-.3 .3M81.9 124.4v1M82 122.9v1M82 121.5v.9"/>
</g>
<!-- layer: 3 -->
<g fill="#000" stroke="#000" stroke-width=".21">
<path d="M38.9 29.6l1.2-.2v.4zM83.2 29.4l1.3 .2-1.3 .2zM122.1 46.4l1.2-.2v.4zM162.9 46.2l1.2 .2-1.2 .2zM42 68l1.3-.2v.4zM80.1 67.8l1.2 .2-1.2 .2zM122.3 68.3l1.5 1.2-.5 .5zM160 155.3l1.3-.2v.4zM175.2 155.1l1.3 .2-1.3 .2zM41.2 165l1.3-.2v.4zM80.8 164.8l1.3 .2-1.3 .2zM142.7 161.7l1.3-.2v.4z"/>
<path d="M175.2 161.5l1.3 .2-1.3 .2z"/>
</g>
<!-- layer: 0 -->
<g fill="none" stroke="#000" stroke-width=".25">
<path d="M59.7 116.5h3.9M59.8 116.6v-.1h3.7v.1M60.3 116.5h.1M161.9 111.3l1.7 .6M162.2 110.9l.7 .3 1.1 .2M169.1 116.6v-.1h3.6v.1M172.8 110.4l.1 .6M172.8 110.3l1.4 .4-.1 .1-1.3-.4zM172.9 110.3l1.3 .4M172.9 111.7l-.5 1.4M173.3 111.8l-.8 2.2M174.2 110.8a1.2 1.2 0 0 0-.8 1.1l-.7-.3 .2-.6"/>
<path d="M59.8 139.9l-.1 .5M59.9 139.3h.5M59.9 139.3l-.1 .3M59.9 138.7l.1 .4h.4M60.2 139.1h.2M60.2 139.1l-.3 .2M60.2 139.1h.1M60.3 138.2h-.3l-.1 .3M60.6 138.2h.5M60.7 139.1h.5M60.7 139.3h.5M61.3 138.2h.7"/>
<path d="M61.4 139.1h.5M61.4 139.3h.5M62.2 139.1h.4M62.2 139.3h.4M62.2 138.2h.5M62.9 139.3h.5M62.9 139.1h.3M63 138.2h.3l.1 .3M63.2 139.1l.2 .2M63.2 139.1h.1M63.4 138.7l-.1 .4h-.4M63.4 139.3l.1 .4"/>
<path d="M63.5 139.9l.1 .5M158.2 139.3h3.6M158.5 139.1h3l.3 .2 .6 3.1v.7h-4.7l-.1-.7 .6-3.1M158.5 139.1l-.3 .2M158.5 139.1h.1M161.4 139.3v.1M161.6 138.2h-3.3v.3v.6h3.3M161.7 138.2v.9M167.9 139.3v3.3M167.9 139.3h1M168.8 139.3v3.3M59.3 142.9v.2l.3 .1v.7"/>
<path d="M59.3 142.4h.4M59.3 142.4v.2M59.4 142l-.1 .4M59.5 143.1h.6M59.5 141.3l-.1 .5M59.6 144.1v.5M59.6 144.8v.6M59.6 145.6l.1 1.1M59.7 140.6l-.2 .5M59.8 146.9l.2 .5M59.9 142.4h.5M60.1 147.6l.4 .3"/>
<path d="M60.3 143.1h.5M60.7 142.4h.5M60.7 148l.5 .2M61.1 143.1h.5M61.4 142.4h.5M61.8 143.1h.5M61.9 148.2h-.5M62.2 142.4h.4M62.5 143.1h.5M62.6 148l-.4 .2M62.9 142.4h.5M63.2 147.6l-.4 .3"/>
<path d="M63.3 143.1h.6M63.6 146.9l-.3 .5M63.6 142.4h.4M63.7 140.6l.1 .5M63.7 145.6l-.1 1.1M63.7 144.9v.5M63.7 144.1v.5M63.8 141.4l.1 .4M64 142.1v1l-.3 .1v.7M157.6 142.4h4.8M157.8 143.1l.1 .1M162.2 143.1l-.1 .2-.1 2.9a2.04 2.04 0 0 1-2 2 2.04 2.04 0 0 1-2-2l-.1-2.9"/>
<path d="M167.9 142.6h1M168.8 142.2h6.4"/>
</g>
<!-- layer: 5 -->
<g fill="none" stroke="#000" stroke-width=".25">
<path d="M59.7 43.6a2.01 2.01 0 0 1 2-2.6 2.01 2.01 0 0 1 1.9 2.6v-.1v.1M59.7 43.6l.3-.8-.3 1M59.9 45.7l.3 4.8M59.9 43l.1-.2-.3 .7M60.1 42.7l-.4 .7M63.2 42.7a1.95 1.95 0 0 0-2.4-.5 1.95 1.95 0 0 0-1 2.2l.1 1.3M63.2 42.7l.4 1-.1 2M63.2 42.7l.4 .8M63.4 43l-.1-.2 .3 .7M63.5 45.7l-.4 5.4a1.05 1.05 0 0 1-1.4 1.1 1.08 1.08 0 0 1-1.5-1.1v-.6M63.6 43.4l-.3-.6 .3 1M59.7 111.2v.2"/>
<path d="M59.7 111.2h.1M59.7 109.1l.1 .8M59.7 111.4h.1M59.7 111.4a1.19 1.19 0 0 0 1.4 1.2 2.07 2.07 0 0 0 2.4-.6l.1-.6M59.7 109v2.2M59.7 111.4v5.1M59.8 109.4v-.3v1.1M59.8 110.2l.1-.1 .3 .7 .5 .5M59.8 110.2v-.3l-.1 1.3M59.8 110.2l-.1 1M59.9 109.2v.9l.3 .4v-.7v.3M59.9 109.2l.3 .6"/>
<path d="M59.9 108.9l-.2 .1 .2 .2M60.2 110.5l.3 .6M60.2 109.9h.1M60.2 109.9h2.9M60.2 109.9a.96 .96 0 0 0 .8 1.1l.7 .1 .9-.2 .4-.3 .1-.5M63.1 109.9v.2v-.2M63.1 109.9h.1M63.1 109.8v.7l.3-.4v.2l-.5 .8-.3 .2M63.1 110.5l-.2 .6M63.1 109.8v.1M63.4 108.9l.2 .1-.2 1.1 .1 .1v-1.1l.1 .8M63.5 109.2l-.3 .6"/>
<path d="M63.6 109.9v1.3M63.6 109.1v.3M63.6 109v7.5M168.2 109.2l-6.5 .8 .5 .9M171.6 108.7h.3l.9 7.8h-3.9l-.4-3.9a1.56 1.56 0 0 0-1.7-1.3l-2.8 .1"/>
</g>
<!-- layer: DEF_LAYER_ASSEM_MEMBER -->
<path d="M162.1 110.8l-.1 .6 1.6 .6 .3-.6" fill="none" stroke="#000" stroke-width=".25"/>
<!-- layer: SA-DOOR -->
<path d="M4.9 15.4h287v179.3h-287z" fill="none" stroke="#000" stroke-width=".25"/>
<text font-size="6.7" x="10.4" y="24.5">CL-340N</text>
<text font-size="5.6" x="122.5" y="26.2">&lt;카운터 시공도&gt;</text>
<text font-size="3.9" x="127.7" y="73.2">C10</text>
<g font-size="3.6">
<text x="134.3" y="45.7">535</text>
<text x="149.5" y="52.8">432</text>
<text x="152.4" y="87.7">100</text>
</g>
<g font-size="3.1">
<text x="58.7" y="28.9">580</text>
<text x="34.4" y="41.2">70</text>
<text x="88.2" y="57.3">480</text>
<text x="52.4" y="60.9">310</text>
<text x="177.8" y="60.2">※각관 등 보강대 작업시 카운터 높이 확인바랍니다.</text>
<text x="177.8" y="64.9">※캐드도면 라인은 참고 이미지이므로 실물과 비교 시 직선이 아닐 수 있습니다.</text>
<text x="58.7" y="67.3">500</text>
<text x="22.6" y="78.7">50</text>
<text x="89" y="113.2">40</text>
<text x="90.5" y="122.8">135</text>
<text x="96.3" y="128">250</text>
<text x="101.6" y="132.6">310</text>
<text x="108.3" y="147.3">760</text>
<text x="58.7" y="155.8">150</text>
<text x="96.3" y="152.6">510</text>
<text x="165.4" y="154.6">210</text>
<text x="101.7" y="159.5">450</text>
<text x="156.8" y="160.9">430</text>
<text x="58.7" y="164.2">520</text>
</g>
<g font-size="2.8">
<text x="180.9" y="20">KS L1551위생도기 기준에 따라</text>
<text x="181" y="23.5">실 제품 치수는 아래와 같은 도기 허용공차 내에서 변할 수 있습니다.</text>
<text x="181.2" y="27">① 40mm미만 : ±2mm</text>
<text x="214.8" y="27">(KS)</text>
<text x="181.1" y="30.5">② 40mm이상 : ±5%</text>
<text x="181.1" y="34">③ 최대 허용공차 : ±25mm (KS)</text>
<text x="215" y="30.5">(KS)</text>
<text x="180.7" y="40.8">※정확한 시공을 위해서 반드시 제품 사이즈를 실측하고 시공하여 주시기 바랍니다.</text>
<text x="180.7" y="44.3">※카운터 설치부 도기허용차는 ±5%이므로 반드시 실측 확인 후 시공하십시오,</text>
<text x="181" y="51.1">예시) 길이 480mm는 456~504mm까지의 치수 허용차를 가집니다.</text>
</g>
<g font-size="2.7">
<text x="140.5" y="100">DL L1110</text>
<text x="184.9" y="130">Ø32</text>
<text x="38.7" y="143.5">DL P4010</text>
<text x="142" y="138.5">DL P4020</text>
</g>
<g font-size="2.2">
<text x="185.2" y="125.2">(15A)</text>
<text x="185.7" y="122.4">R1/2</text>
<text x="140.8" y="153.1">DL P4036</text>
</g>
</svg>
